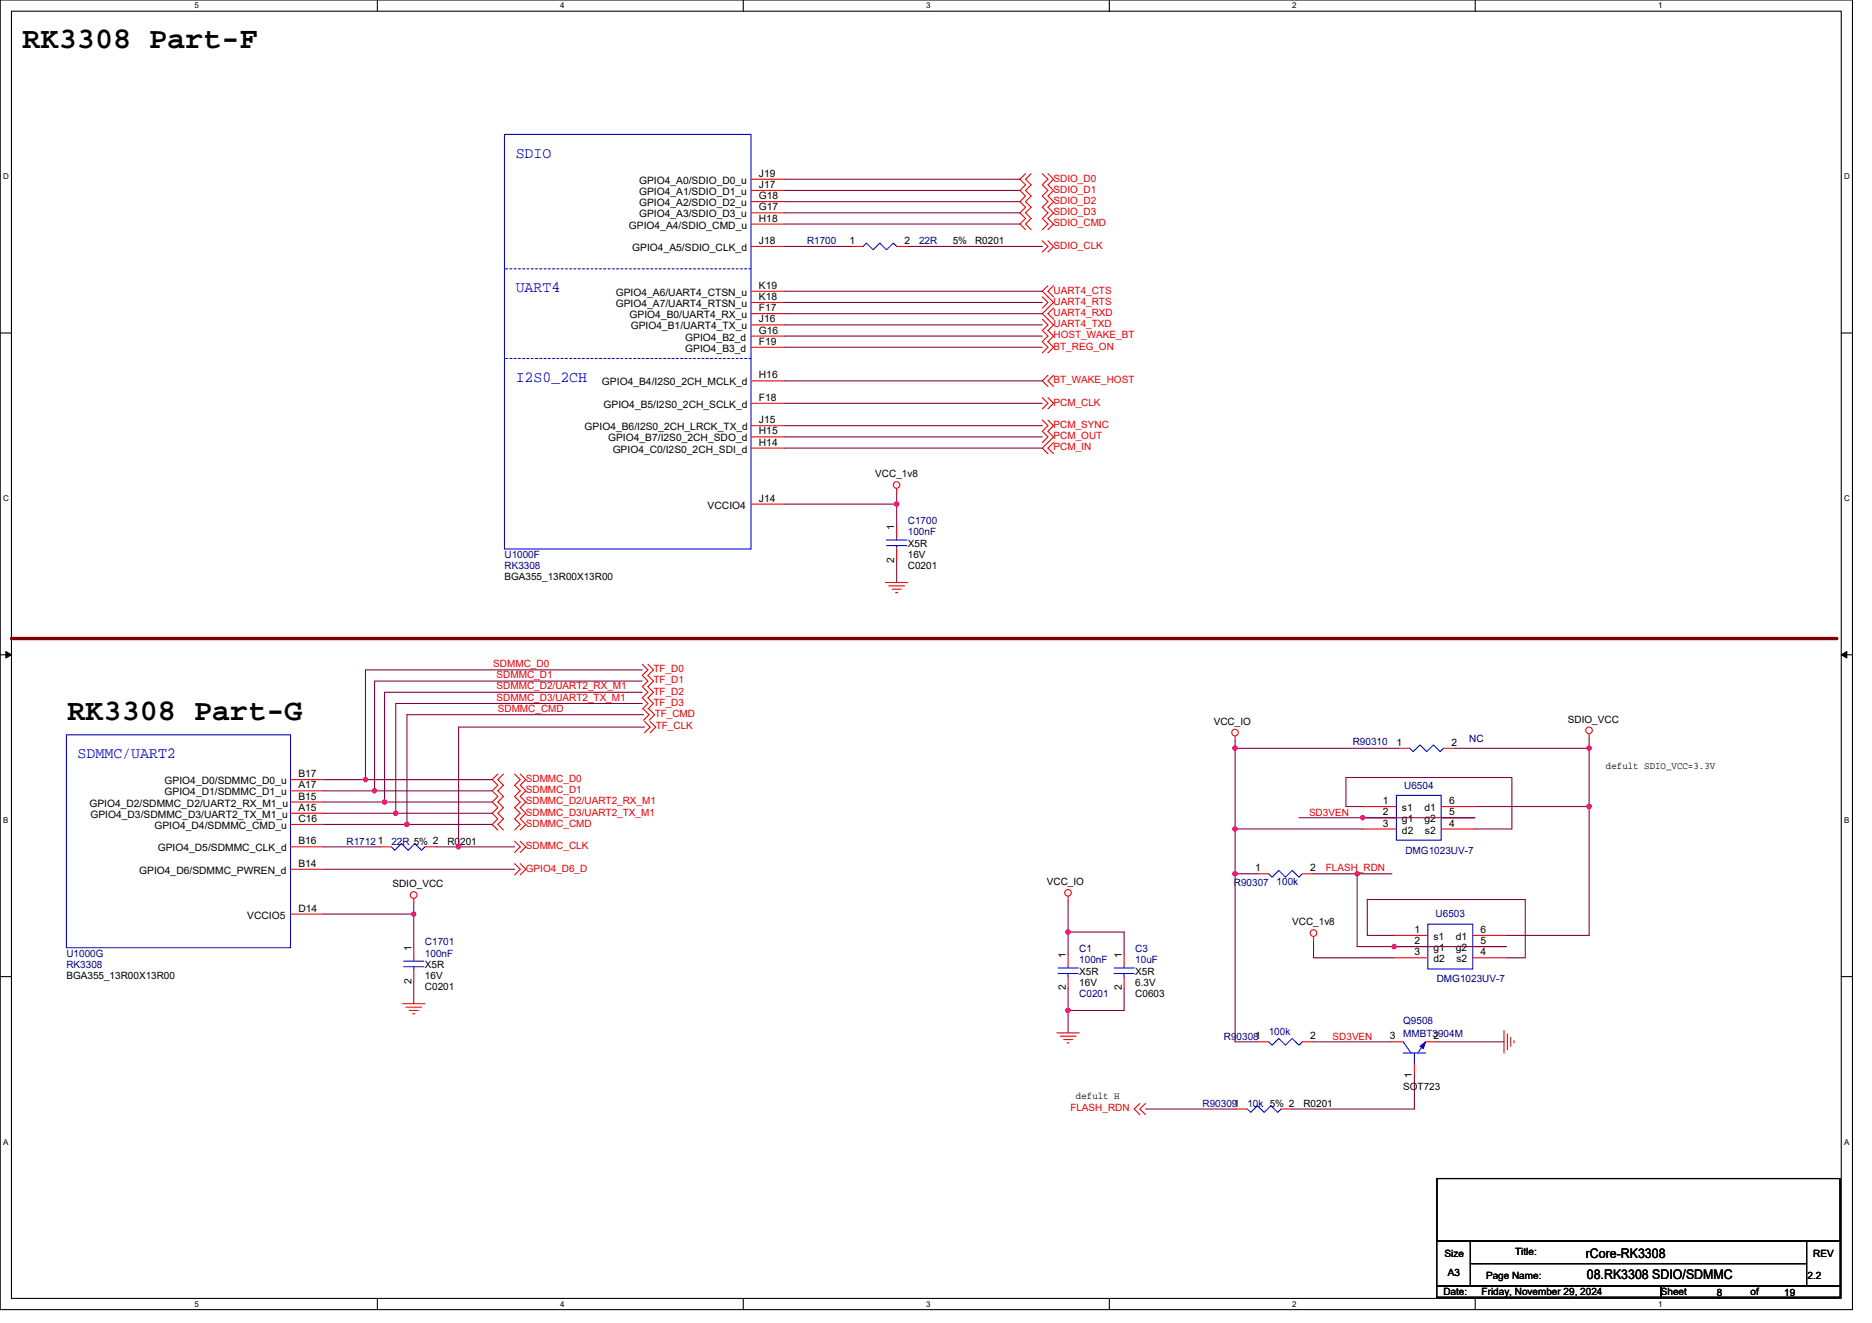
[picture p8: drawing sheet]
<svg xmlns="http://www.w3.org/2000/svg" width="297mm" height="210mm" viewBox="0 0 297 210" stroke-linecap="round" stroke-linejoin="round" font-family="sans-serif">
<path d="M0 0h293.9v207.9h-293.9zM1.8 1.8h290.4v204.3h-290.4z" fill="none" stroke="#000" stroke-width=".17"/>
<g fill="#fff">
<path d="M30.8 .2h.7v1.4h-.7z"/>
<path d="M30.8 206.3h.7v1.4h-.7z"/>
</g>
<path d="M59.9 0v1.8M59.9 206.1v1.8" fill="none" stroke="#000" stroke-width=".17"/>
<g fill="#fff">
<path d="M88.9 .2h.7v1.4h-.7z"/>
<path d="M88.9 206.3h.7v1.4h-.7z"/>
</g>
<path d="M117.9 0v1.8M117.9 206.1v1.8" fill="none" stroke="#000" stroke-width=".17"/>
<g fill="#fff">
<path d="M147 .2h.7v1.4h-.7z"/>
<path d="M147 206.3h.7v1.4h-.7z"/>
</g>
<path d="M176 0v1.8M176 206.1v1.8" fill="none" stroke="#000" stroke-width=".17"/>
<g fill="#fff">
<path d="M205 .2h.7v1.4h-.7z"/>
<path d="M205 206.3h.7v1.4h-.7z"/>
</g>
<path d="M234.1 0v1.8M234.1 206.1v1.8" fill="none" stroke="#000" stroke-width=".17"/>
<g fill="#fff">
<path d="M263.1 .2h.7v1.4h-.7z"/>
<path d="M263.1 206.3h.7v1.4h-.7z"/>
<path d="M.5 27.3h.9v1.4h-.9z"/>
<path d="M292.6 27.3h.9v1.4h-.9z"/>
<path d="M.5 78.4h.9v1.4h-.9z"/>
<path d="M292.6 78.4h.9v1.4h-.9z"/>
</g>
<path d="M0 52.9h1.8M292.2 52.9h1.7" fill="none" stroke="#000" stroke-width=".17"/>
<g fill="#fff">
<path d="M.5 129.5h.8v1.4h-.8z"/>
<path d="M292.6 129.5h.9v1.4h-.9z"/>
</g>
<path d="M0 103.9h1.8M292.2 103.9h1.7" fill="none" stroke="#000" stroke-width=".17"/>
<path d="M.9 103.4l.9 .5-.9 .5zM292.2 103.9l.8-.5v1z" fill="#000" stroke="#000" stroke-width=".16"/>
<g fill="#fff">
<path d="M.5 180.5h.8v1.4h-.8z"/>
<path d="M292.6 180.5h.9v1.4h-.9z"/>
</g>
<path d="M0 155h1.8M292.2 155h1.7M228 197h5.3v7.1h-5.3zM228 187h64v10h-64zM233.3 197h53.4v3.6h-53.4zM286.7 197h5.3v7.1h-5.3zM228 204.1h35.5v1.8h-35.5zM233.3 200.6h53.4v3.5h-53.4zM263.5 204.1h28.5v1.8h-28.5z" fill="none" stroke="#000" stroke-width=".17"/>
<path d="M1.8 101.3h289.7" fill="none" stroke="#800000" stroke-width=".53"/>
<g fill="none" stroke="#f00" stroke-width=".17">
<path d="M119.2 28.4h5.3M119.2 30.2h5.3M119.2 32h5.3M119.2 33.8h5.3M119.2 35.6h5.3M119.2 39.1h5.3M135.2 39.1h1.7M142.3 39.1h1.8M119.2 46.2h5.3M119.2 48h5.3M119.2 49.8h5.3M119.2 51.6h5.3"/>
<path d="M119.2 53.3h5.3M119.2 55.1h5.3M119.2 60.5h5.3M119.2 64h5.3M119.2 67.6h5.3M119.2 69.3h5.3M119.2 71.1h5.3M142.3 77.5v.7M119.2 80h5.3M140.5 92.5h3.6M141 93h2.5M141.6 93.5h1.4"/>
<path d="M142.1 94.1h.3M142.3 83.6v1.7M142.3 87.1v1.8M196 116.8v.7M221.9 118.8h1.8M229 118.8h1.8M252.2 116.5v.7M46.1 123.7h5.3M46.1 125.5h5.3M46.1 127.3h5.3M46.1 129.1h5.3M46.1 130.9h5.3"/>
<path d="M46.1 134.4h5.3M46.1 138h5.3M60.3 134.4h1.8M67.4 134.4h1.8M199.5 138.7h1.8M206.6 138.7h1.8M216.2 128h5.4M216.2 129.8h5.4M216.2 131.6h5.4M228.7 131.6h5.3M228.7 129.8h5.3M228.7 128h5.3"/>
<path d="M46.1 145.1h5.3M63.9 159.3h3.5M64.4 159.9h2.5M65.7 142.6v.7M65.7 150.4v1.8M65.7 154v1.7M169.5 142.2v.8M169.5 151.5v1.8M169.5 155v1.8M178.4 151.5v1.8M178.4 155v1.8M208.4 148.6v.8"/>
<path d="M221.2 148.5h5.4M221.2 150.2h5.4M221.2 152h5.4M233.7 152h5.3M233.7 150.2h5.3M233.7 148.5h5.3M64.9 160.4h1.5M65.5 160.9h.3M167.7 163.9h3.6M168.2 164.5h2.5M168.8 165h1.4M169.3 165.5h.4"/>
<path d="M196.1 176h1.8M199.5 165.4h1.8M203.3 176h1.7M206.6 165.4h1.8M220.9 165.4h1.7M224.4 168.9v1.8M226.2 165.4h1.8M238.7 163.6v3.5M239.2 164.1v2.5M239.7 164.6v1.5M240.2 165.2v.3"/>
<circle cx="142.3" cy="77" r=".52"/>
<circle cx="196" cy="116.3" r=".53"/>
<circle cx="252.1" cy="115.9" r=".52"/>
<circle cx="65.6" cy="142" r=".53"/>
<circle cx="169.5" cy="141.7" r=".52"/>
<circle cx="208.4" cy="148.1" r=".52"/>
</g>
<g fill="none" stroke="#d50000" stroke-width=".17">
<path d="M162.7 27.6l-.9 .8 .9 .9-.9 .9 .9 .9-.9 .9 .9 .9-.9 .9 .9 .9-.9 .9 .9 .8M163.6 27.6l-.9 .8 .9 .9-.9 .9 .9 .9-.9 .9 .9 .9-.9 .9 .9 .9-.9 .9 .9 .8M165.4 27.6l.9 .8-.9 .9 .9 .9-.9 .9 .9 .9-.9 .9 .9 .9-.9 .9 .9 .9-.9 .8M165.4 38.2l.9 .9-.9 .9M166.3 27.6l.9 .8-.9 .9 .9 .9-.9 .9 .9 .9-.9 .9 .9 .9-.9 .9 .9 .9-.9 .8M166.3 38.2l.9 .9-.9 .9M165.4 50.7l.9 .9-.9 .9 .9 .8-.9 .9 .9 .9-.9 .9M165.4 47.1l.9 .9-.9 .9M166.3 59.6l-.9 .9 .9 .8M166.3 45.3l-.9 .9 1.8 1.8-1.8 1.8 1.8 1.8-.9 .9 .9 .8-.9 .9 .9 .9-.9 .9M167.2 59.6l-.9 .9 .9 .8M167.2 45.3l-.9 .9 .9 .9"/>
<path d="M167.2 48.9l-.9 .9 .9 .9M165.4 63.1l.9 .9-.9 .9M165.4 66.7l.9 .9-.9 .9 .9 .8-.9 .9M166.3 63.1l.9 .9-.9 .9M166.3 66.7l.9 .9-.9 .9 .9 .8-1.8 1.8 .9 .9M167.2 70.2l-.9 .9 .9 .9M101.9 105.4l.9 .9-.9 .9 .9 .9-.9 .9 .9 .9-.9 .9 .9 .9-.9 .8M102.1 112.5l.9 .9-.9 .9M102.3 114.5l.9 .9-.9 .9M102.8 105.4l.9 .9-.9 .9 .9 .9-.9 .9 .9 .9-.9 .9 .9 .9-.9 .8M103 112.5l.9 .9-.9 .9M103.2 114.5l.9 .9-.9 .9"/>
<path d="M79 122.9l-.9 .8 .9 .9-.9 .9 .9 .9-.9 .9 .9 .9-.9 .9 .9 .9-.9 .9 .9 .8M79.9 122.9l-.9 .8 .9 .9-.9 .9 .9 .9-.9 .9 .9 .9-.9 .9 .9 .9-.9 .9 .9 .8M81.7 133.5l.8 .9-.8 .9M81.7 137.1l.8 .9-.8 .9M81.7 122.9l.8 .8-.8 .9 .8 .9-.8 .9 .8 .9-.8 .9 .8 .9-.8 .9 .8 .9-.8 .8M82.5 133.5l.9 .9-.9 .9M82.5 137.1l.9 .9-.9 .9M82.5 122.9l.9 .8-.9 .9 .9 .9-.9 .9 .9 .9-.9 .9 .9 .9-.9 .9 .9 .9-.9 .8M180.9 175.1l-.9 .9 .9 .9M181.8 175.1l-.9 .9 .9 .9"/>
</g>
<g fill="none" stroke="#00f" stroke-width=".17">
<path d="M80 21.3h39.2v65.8h-39.2zM136.9 39.1l.6-.5 1.1 1 1-1 1.1 1 1-1 .6 .5M140.7 86.6h3.2M140.7 85.7h3.2M142.3 85.3v.4M142.3 86.6v.5M10.5 116.6h35.6v33.8h-35.6zM223.7 118.8l.5 .5 1.1-1.1 1.1 1.1 1.1-1.1 1 1.1 .5-.5M62.1 134.4l.5 .6 1.1-1.1 1.1 1.1 1-1.1 1.1 1.1 .5-.6M201.3 138.7l.5 .5 1.1-1 1.1 1 1-1 1.1 1 .5-.5M221.6 126.2h7.1v7.1h-7.1zM64 153.4h3.2"/>
<path d="M64 152.5h3.2M65.7 152.2v.3M65.7 153.4v.6M167.9 154.5h3.2M167.9 153.6h3.2M169.5 153.3v.3M169.5 154.5v.5M176.8 154.5h3.2M176.8 153.6h3.2M178.4 153.3v.3M178.4 154.5v.5M226.6 146.7h7.1v7.1h-7.1z"/>
<path d="M197.9 176l.6 .6 1-1.1 1.1 1.1 1.1-1.1 1 1.1 .6-.6M201.3 165.4l.5 .5 1.1-1.1 1.1 1.1 1-1.1 1.1 1.1 .5-.5M222.6 165.4l1.3 1.7M222.6 167.1h3.6M224.4 167.1v1.8M226.2 165.4l-1.2 1.7"/>
</g>
<path d="M225.3 166.1l.9-.7-.4 1z" fill-rule="evenodd" fill="#00f" stroke="#00f" stroke-width=".17"/>
<path d="M80 56.9h.1M80 42.7h.1M119.2 56.9h-39.2M119.2 42.7h-39.2" fill="none" stroke="#00f" stroke-width=".17" stroke-dasharray=".3 .3"/>
<g fill="none" stroke="#800040" stroke-width=".17">
<path d="M124.5 39.1h10.7M124.5 33.8h37.3M124.5 35.6h37.3M124.5 28.4h37.3M124.5 30.2h37.3M124.5 32h37.3M144.1 39.1h21.3M124.5 51.6h40.9M124.5 49.8h40.9M124.5 46.2h40.9M124.5 48h40.9M124.5 55.1h40.9"/>
<path d="M124.5 53.3h40.9M124.5 60.5h40.9M124.5 71.1h40.9M124.5 69.3h40.9M124.5 67.6h40.9M124.5 64h40.9M142.3 78.2v1.8M124.5 80h17.8M142.3 80v3.6M142.3 88.9v3.6M101.9 109.9h-40.9v17.4h17.1M101.9 108.1h-42.5v17.4h18.7"/>
<path d="M101.9 111.7h-39.1v17.4h15.3M101.9 106.3h-43.9v17.4h20.1M102.1 113.4h-37.5v17.5h13.5M102.3 115.4h-29.5v19h8.9M196 117.5v1.3M196 118.8h25.9M196 118.8v12.8M230.8 118.8h21.4M252.2 117.2v1.6M252.2 118.8v9.2M51.4 138h30.3M51.4 127.3h9.6"/>
<path d="M51.4 129.1h11.4M51.4 123.7h6.6M51.4 125.5h8M51.4 134.4h8.9M51.4 130.9h13.2M69.2 134.4h3.6M196 131.6h20.2M196 131.6v7.1M196 138.7v26.7h3.5M196 138.7h3.5M206.1 129.8h27.9M208.4 138.7h6.9"/>
<path d="M215.3 138.7h5.6M215.3 138.7v11.5h23.7M216.2 128h-2.6v-4.6h26.3v8.2h-5.9M234 128h18.2M252.2 128v20.5h-13.2M51.4 145.1h14.3M65.7 155.7v3.6M65.7 143.3v7.1M169.5 147.9v3.6M169.5 147.9h8.9v3.6M169.5 143v4.9M169.5 156.8v7.1"/>
<path d="M178.4 156.8v3.6h-8.9M208.4 149.4v2.6h12.8M221.2 148.5h-4.2v-5.7h25v9.2h-3M181.8 176h14.3M208.4 165.4h12.5M224.4 170.7v5.3h-19.4M228 165.4h10.7"/>
</g>
<g fill="#f0f" stroke="#f0f" stroke-width=".17">
<circle cx="65.6" cy="145.1" r=".34"/>
<circle cx="142.3" cy="80" r=".35"/>
<circle cx="252.1" cy="118.8" r=".35"/>
<circle cx="196" cy="138.7" r=".35"/>
<circle cx="221.2" cy="150.2" r=".34"/>
<circle cx="252.1" cy="128" r=".35"/>
<circle cx="216.2" cy="129.8" r=".34"/>
<circle cx="215.3" cy="138.7" r=".34"/>
<circle cx="196" cy="131.6" r=".35"/>
<circle cx="196" cy="118.8" r=".35"/>
<circle cx="169.5" cy="147.9" r=".35"/>
<circle cx="169.5" cy="160.4" r=".35"/>
<circle cx="59.4" cy="125.5" r=".34"/>
<circle cx="58" cy="123.7" r=".34"/>
<circle cx="61" cy="127.3" r=".35"/>
<circle cx="62.8" cy="129.1" r=".35"/>
<circle cx="64.6" cy="130.8" r=".35"/>
<circle cx="72.7" cy="134.4" r=".34"/>
</g>
<g font-size="4.8">
<text x="3.6" y="7.6">RK3308 Part-F</text>
<text x="10.7" y="114.2">RK3308 Part-G</text>
</g>
<g font-size="2.5" fill="#00f">
<text x="81.8" y="25.1">SDIO</text>
<text x="81.8" y="46.4">UART4</text>
<text x="81.8" y="60.6">I2S0_2CH</text>
<text x="12.3" y="120.4">SDMMC/UART2</text>
</g>
<g font-size="2.1">
<text x="251.6" y="199.6">rCore-RK3308</text>
<text x="251.8" y="203">08.RK3308 SDIO/SDMMC</text>
</g>
<g font-size="1.6">
<text x="101.4" y="29.2">GPIO4_A0/SDIO_D0_u</text>
<text x="120.4" y="28.1">J19</text>
<text x="120.4" y="29.8">J17</text>
<text x="101.4" y="30.9">GPIO4_A1/SDIO_D1_u</text>
<text x="101.4" y="32.7">GPIO4_A2/SDIO_D2_u</text>
<text x="101.4" y="34.5">GPIO4_A3/SDIO_D3_u</text>
<text x="120.4" y="35.2">H18</text>
<text x="120.4" y="31.6">G18</text>
<text x="120.4" y="33.4">G17</text>
<text x="99.8" y="36.3">GPIO4_A4/SDIO_CMD_u</text>
<text x="100.3" y="39.8">GPIO4_A5/SDIO_CLK_d</text>
<text x="120.4" y="38.7">J18</text>
<text x="134.8" y="38.7">1</text>
<text x="143.5" y="38.7">2</text>
<text x="151.2" y="38.8">5%</text>
<text x="154.7" y="38.8">R0201</text>
<text x="97.7" y="46.9">GPIO4_A6/UART4_CTSN_u</text>
<text x="120.4" y="45.8">K19</text>
<text x="120.4" y="47.6">K18</text>
<text x="97.7" y="48.7">GPIO4_A7/UART4_RTSN_u</text>
<text x="99.9" y="50.5">GPIO4_B0/UART4_RX_u</text>
<text x="100.1" y="52.3">GPIO4_B1/UART4_TX_u</text>
<text x="120.4" y="53">G16</text>
<text x="120.4" y="51.2">J16</text>
<text x="120.4" y="49.4">F17</text>
<text x="108.7" y="54.1">GPIO4_B2_d</text>
<text x="108.7" y="55.8">GPIO4_B3_d</text>
<text x="120.4" y="54.7">F19</text>
<text x="95.5" y="61.2">GPIO4_B4/I2S0_2CH_MCLK_d</text>
<text x="95.8" y="64.7">GPIO4_B5/I2S0_2CH_SCLK_d</text>
<text x="120.4" y="60.1">H16</text>
<text x="120.4" y="63.6">F18</text>
<text x="92.8" y="68.3">GPIO4_B6/I2S0_2CH_LRCK_TX_d</text>
<text x="96.5" y="70.1">GPIO4_B7/I2S0_2CH_SDO_d</text>
<text x="97.2" y="71.8">GPIO4_C0/I2S0_2CH_SDI_d</text>
<text x="120.4" y="69">H15</text>
<text x="120.4" y="70.7">H14</text>
<text x="120.4" y="67.2">J15</text>
<text x="138.9" y="75.7">VCC_1v8</text>
<text x="112.3" y="80.7">VCCIO4</text>
<text x="120.4" y="79.6">J14</text>
<text x="141.9" y="89.3" transform="rotate(-90 141.9 89.3)">2</text>
<text x="141.9" y="84.1" transform="rotate(-90 141.9 84.1)">1</text>
<text x="144.1" y="86.8">X5R</text>
<text x="144.1" y="88.5">16V</text>
<text x="80" y="92.1">BGA355_13R00X13R00</text>
<text x="144.1" y="90.3">C0201</text>
<text x="192.6" y="115">VCC_IO</text>
<text x="221.6" y="118.4">1</text>
<text x="230.3" y="118.4">2</text>
<text x="248.8" y="114.7">SDIO_VCC</text>
<text x="26.1" y="124.5">GPIO4_D0/SDMMC_D0_u</text>
<text x="47.3" y="123.4">B17</text>
<text x="47.3" y="125.1">A17</text>
<text x="254.8" y="122">defult SDIO_VCC=3.3V</text>
<text x="14.2" y="128">GPIO4_D2/SDMMC_D2/UART2_RX_M1_u</text>
<text x="14.3" y="129.8">GPIO4_D3/SDMMC_D3/UART2_TX_M1_u</text>
<text x="24.5" y="131.6">GPIO4_D4/SDMMC_CMD_u</text>
<text x="26.1" y="126.2">GPIO4_D1/SDMMC_D1_u</text>
<text x="47.3" y="130.5">C16</text>
<text x="47.3" y="128.7">A15</text>
<text x="47.3" y="126.9">B15</text>
<text x="219.4" y="127.6">1</text>
<text x="219.4" y="129.4">2</text>
<text x="219.4" y="131.2">3</text>
<text x="222.5" y="128.7">s1</text>
<text x="222.5" y="130.5">g1</text>
<text x="226" y="130.5">g2</text>
<text x="226" y="128.7">d1</text>
<text x="229.9" y="131.2">4</text>
<text x="229.9" y="129.4">5</text>
<text x="229.9" y="127.6">6</text>
<text x="25" y="135.1">GPIO4_D5/SDMMC_CLK_d</text>
<text x="47.3" y="134">B16</text>
<text x="47.3" y="137.6">B14</text>
<text x="60" y="134">1</text>
<text x="71" y="134">R0201</text>
<text x="222.5" y="132.3">d2</text>
<text x="226.1" y="132.3">s2</text>
<text x="22.1" y="138.7">GPIO4_D6/SDMMC_PWREN_d</text>
<text x="62.3" y="140.8">SDIO_VCC</text>
<text x="166.1" y="140.5">VCC_IO</text>
<text x="199.2" y="138.3">1</text>
<text x="207.9" y="138.3">2</text>
<text x="39.2" y="145.8">VCCIO5</text>
<text x="47.3" y="144.7">D14</text>
<text x="205" y="146.9">VCC_1v8</text>
<text x="224.4" y="148.1">1</text>
<text x="224.4" y="149.9">2</text>
<text x="227.5" y="149.2">s1</text>
<text x="231" y="149.2">d1</text>
<text x="234.9" y="149.9">5</text>
<text x="234.9" y="148.1">6</text>
<text x="10.5" y="155.4">BGA355_13R00X13R00</text>
<text x="65.3" y="150.9" transform="rotate(-90 65.3 150.9)">1</text>
<text x="67.4" y="153.6">X5R</text>
<text x="67.4" y="155.4">16V</text>
<text x="169.1" y="152" transform="rotate(-90 169.1 152)">1</text>
<text x="171.3" y="154.7">X5R</text>
<text x="178" y="152" transform="rotate(-90 178 152)">1</text>
<text x="180.1" y="154.7">X5R</text>
<text x="224.4" y="151.6">3</text>
<text x="227.5" y="151">g1</text>
<text x="227.5" y="152.7">d2</text>
<text x="231" y="151">g2</text>
<text x="231.1" y="152.7">s2</text>
<text x="234.9" y="151.6">4</text>
<text x="65.3" y="156.1" transform="rotate(-90 65.3 156.1)">2</text>
<text x="67.4" y="157.2">C0201</text>
<text x="169.1" y="157.2" transform="rotate(-90 169.1 157.2)">2</text>
<text x="171.3" y="156.5">16V</text>
<text x="178" y="157.2" transform="rotate(-90 178 157.2)">2</text>
<text x="180.1" y="158.2">C0603</text>
<text x="180.1" y="156.5">6.3V</text>
<text x="207.9" y="165">2</text>
<text x="220.5" y="165">3</text>
<text x="227.5" y="165">2</text>
<text x="222.6" y="173">SOT723</text>
<text x="224" y="171.1" transform="rotate(-90 224 171.1)">1</text>
<text x="170.7" y="174.4">defult H</text>
<text x="206.8" y="175.7">R0201</text>
<text x="229.2" y="199.5">Size</text>
<text x="229.8" y="202.5">A3</text>
<text x="235.8" y="203.1">Page Name:</text>
<text x="240.4" y="199.1">Title:</text>
<text x="286.8" y="203.1">2.2</text>
<text x="287.7" y="199.5">REV</text>
<text x="229" y="205.5">Date:</text>
<text x="235.1" y="205.5">Friday, November 29, 2024</text>
<text x="263.5" y="205.5">Sheet</text>
<text x="272.4" y="205.7">8</text>
<text x="277.8" y="205.5">of</text>
<text x="283.1" y="205.7">19</text>
</g>
<g font-size="1.6" fill="#d50000">
<text x="167.2" y="28.8">SDIO_D0</text>
<text x="167.2" y="34.1">SDIO_D3</text>
<text x="167.2" y="32.4">SDIO_D2</text>
<text x="167.2" y="30.6">SDIO_D1</text>
<text x="167.2" y="35.9">SDIO_CMD</text>
<text x="167.2" y="39.5">SDIO_CLK</text>
<text x="167.2" y="46.6">UART4_CTS</text>
<text x="167.2" y="53.7">HOST_WAKE_BT</text>
<text x="167.2" y="48.4">UART4_RTS</text>
<text x="167.2" y="50.1">UART4_RXD</text>
<text x="167.2" y="51.9">UART4_TXD</text>
<text x="167.2" y="55.5">BT_REG_ON</text>
<text x="167.2" y="60.8">BT_WAKE_HOST</text>
<text x="167.2" y="64.4">PCM_CLK</text>
<text x="167.2" y="67.9">PCM_SYNC</text>
<text x="167.2" y="69.7">PCM_OUT</text>
<text x="167.2" y="71.5">PCM_IN</text>
<text x="103.7" y="106.7">TF_D0</text>
<text x="103.7" y="110.2">TF_D2</text>
<text x="103.7" y="112">TF_D3</text>
<text x="103.7" y="108.5">TF_D1</text>
<text x="103.9" y="113.8">TF_CMD</text>
<text x="104.1" y="115.7">TF_CLK</text>
<text x="83.4" y="125.9">SDMMC_D1</text>
<text x="83.4" y="124.1">SDMMC_D0</text>
<text x="83.4" y="127.7">SDMMC_D2/UART2_RX_M1</text>
<text x="83.4" y="129.4">SDMMC_D3/UART2_TX_M1</text>
<text x="83.4" y="131.2">SDMMC_CMD</text>
<text x="83.4" y="134.8">SDMMC_CLK</text>
<text x="83.4" y="138.3">GPIO4_D6_D</text>
</g>
<g font-size="1.6" fill="#000080">
<text x="128.1" y="38.8">R1700</text>
<text x="145.8" y="38.8">22R</text>
<text x="144.1" y="83.2">C1700</text>
<text x="80" y="88.5">U1000F</text>
<text x="144.1" y="85">100nF</text>
<text x="80" y="90.3">RK3308</text>
<text x="214.6" y="118.2">R90310</text>
<text x="233.1" y="117.7">NC</text>
<text x="222.8" y="125.2">U6504</text>
<text x="55" y="134">R1712</text>
<text x="62.1" y="134">22R 5% 2</text>
<text x="223" y="135.5">DMG1023UV-7</text>
<text x="195.8" y="140.6">R90307</text>
<text x="202.6" y="140.5">100k</text>
<text x="227.8" y="145.6">U6503</text>
<text x="10.5" y="151.8">U1000G</text>
<text x="10.5" y="153.6">RK3308</text>
<text x="67.4" y="150.1">C1701</text>
<text x="67.4" y="151.8">100nF</text>
<text x="171.3" y="151.1">C1</text>
<text x="171.3" y="152.9">100nF</text>
<text x="180.1" y="151.1">C3</text>
<text x="180.1" y="152.9">10uF</text>
<text x="228" y="155.9">DMG1023UV-7</text>
<text x="171.3" y="158.2">C0201</text>
<text x="194.2" y="165">R903081</text>
<text x="201.3" y="164.3">100k</text>
<text x="222.6" y="162.5">Q9508</text>
<text x="222.6" y="164.6">MMBT3904M</text>
<text x="190.8" y="175.7">R903091</text>
<text x="197.9" y="175.7">10k 5% 2</text>
</g>
<g font-size="1.6" fill="#f00">
<text x="78.3" y="105.9">SDMMC_D0</text>
<text x="78.8" y="107.6">SDMMC_D1</text>
<text x="78.8" y="111.2">SDMMC_D3/UART2_TX_M1</text>
<text x="78.8" y="109.4">SDMMC_D2/UART2_RX_M1</text>
<text x="79" y="113">SDMMC_CMD</text>
<text x="207.7" y="129.4">SD3VEN</text>
<text x="210.4" y="138.2">FLASH_RDN</text>
<text x="211.5" y="165">SD3VEN</text>
<text x="169.8" y="176.4">FLASH_RDN</text>
</g>
<g font-size="1.3">
<text x="30.8" y="1.3">5</text>
<text x="88.9" y="1.3">4</text>
<text x="147" y="1.3">3</text>
<text x="205" y="1.3">2</text>
<text x="263.1" y="1.3">1</text>
<text x=".5" y="28.4">D</text>
<text x="292.6" y="28.4">D</text>
<text x=".5" y="79.5">C</text>
<text x="292.6" y="79.5">C</text>
<text x=".5" y="130.6">B</text>
<text x="292.6" y="130.6">B</text>
<text x=".5" y="181.7">A</text>
<text x="292.6" y="181.7">A</text>
<text x="30.8" y="207.4">5</text>
<text x="88.9" y="207.4">4</text>
<text x="147" y="207.4">3</text>
<text x="205" y="207.4">2</text>
<text x="263.1" y="207.4">1</text>
</g>
</svg>
